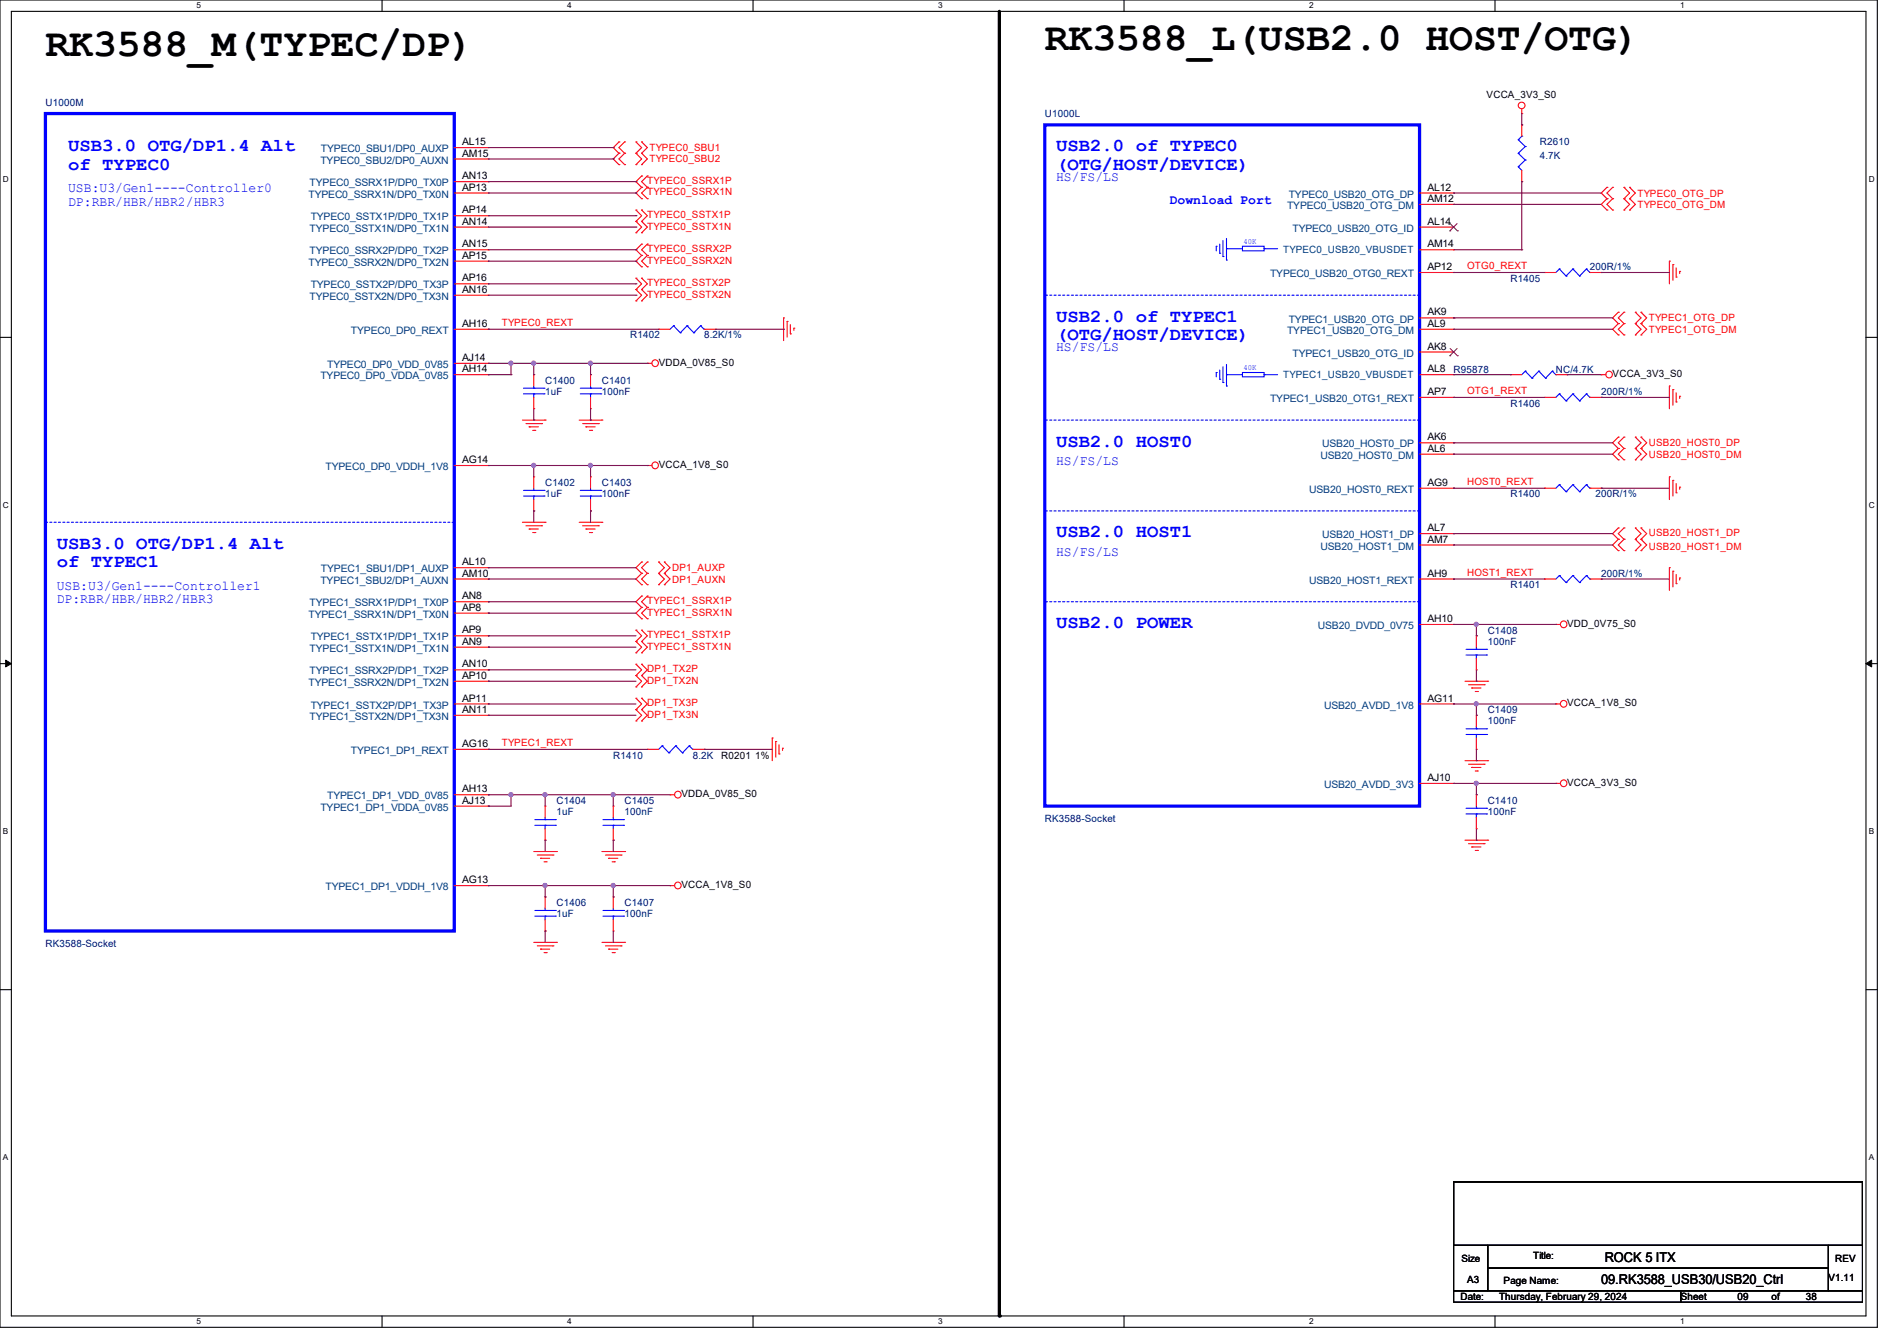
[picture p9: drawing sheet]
<svg xmlns="http://www.w3.org/2000/svg" width="297mm" height="210mm" viewBox="0 0 297 210" stroke-linecap="round" stroke-linejoin="round" font-family="sans-serif">
<g fill="none" stroke="#000" stroke-width=".17">
<path d="M0 0h293.9v207.9h-293.9zM1.8 1.8h290.3v204.3h-290.3zM59.8 0v1.8M117.9 0v1.8M176 0v1.8M234.1 0v1.8M0 52.8h1.8M292.1 52.8h1.8M0 103.9h1.8M292.1 103.9h1.8M0 155h1.8M292.1 155h1.8"/>
<path d="M227.6 185.1h64v9.9h-64zM227.6 195h5.3v7.1h-5.3zM232.9 195h53.4v3.6h-53.4zM232.9 198.6h53.4v3.5h-53.4zM286.3 195h5.3v7.1h-5.3zM59.8 206.1v1.8M117.9 206.1v1.8M176 206.1v1.8M227.6 202.1h35.5v1.8h-35.5zM234.1 206.1v1.8M263.1 202.1h28.5v1.8h-28.5z"/>
</g>
<path d="M.9 103.4l.9 .5-.9 .5zM292.1 103.9l.9-.5v1z" fill="#000"/>
<path d="M.9 103.4l.9 .5-.9 .5zM292.1 103.9l.9-.5v1z" fill="none" stroke="#000" stroke-width=".16"/>
<path d="M156.5 1.8v204.3" fill="none" stroke="#000" stroke-width=".51"/>
<circle cx="156.5" cy="206.1" r=".25" fill="#000"/>
<g fill="none" stroke="#f00" stroke-width=".17">
<path d="M238.3 17.8h.1M238.3 19.6h.1M238.3 17.1v.7M238.3 19.6v1.7M71.1 23.1h5.4M71.1 24.9h5.4M71.1 28.4h5.4M71.1 35.6h5.4M71.1 39.1h5.4M71.1 30.2h5.4M71.1 33.8h5.4M76.5 23.1h.1"/>
<path d="M76.5 24.9h.1M76.5 28.4h.1M76.5 35.6h.1M76.5 39.1h.1M76.5 30.2h.1M76.5 33.8h.1M96.9 22.2h.1M96.9 24h.1M96.9 25.8h.1M96.9 22.2l-.9 .9 .9 .9M96.9 24l-.9 .9 .9 .9M97.8 24h.1"/>
<path d="M97.8 22.2h.1M97.8 25.8h.1M97.8 22.2l-.9 .9 .9 .9M97.8 24l-.9 .9 .9 .9M99.6 24h.1M99.6 22.2h.1M99.6 25.8h.1M99.6 34.7h.1M99.6 32.9h.1M99.6 36.5h.1M99.6 22.2l.9 .9-.9 .9M99.6 24l.9 .9-.9 .9"/>
<path d="M99.6 32.9l.9 .9-.9 .9M99.6 34.7l.9 .9-.9 .9M100.5 24h.1M100.5 22.2h.1M100.5 25.8h.1M100.5 38.2h.1M100.5 34.7h.1M100.5 32.9h.1M100.5 36.5h.1M100.5 27.6h.1M100.5 29.3h.1M100.5 31.1h.1"/>
<path d="M100.5 22.2l.8 .9-.8 .9M100.5 27.6l-.9 .8 .9 .9M100.5 24l.8 .9-.8 .9M100.5 38.2l-.9 .9 .9 .9M100.5 32.9l.8 .9-.8 .9M100.5 34.7l.8 .9-.8 .9M100.5 29.3l-.9 .9 .9 .9M101.3 38.2h.1M101.3 29.3h.1M101.3 27.6h.1M101.3 31.1h.1M101.3 27.6l-.8 .8 .8 .9"/>
<path d="M101.3 38.2l-.8 .9 .8 .9M101.3 29.3l-.8 .9 .8 .9M222.3 35.6h5.3M222.3 39.1h5.3M222.3 30.2h5.3M222.3 32h5.3M227.6 30.2h.1M227.6 35.6h.1M227.6 32h.1M227.6 39.1h.1M238.3 28.4h.1M238.3 26.7v1.7"/>
<path d="M251.6 29.3h.1M251.6 31.1h.1M251.6 32.9h.1M251.6 29.3l-.9 .9 .9 .9M251.6 31.1l-.9 .9 .9 .9M252.5 31.1h.1M252.5 29.3h.1M252.5 32.9h.1M252.5 29.3l-.9 .9 .9 .9M252.5 31.1l-.9 .9 .9 .9M254.3 31.1h.1M254.3 29.3h.1"/>
<path d="M254.3 32.9h.1M254.3 29.3l.8 .9-.8 .9M254.3 31.1l.8 .9-.8 .9M255.1 31.1h.1M255.1 29.3h.1M255.1 32.9h.1M255.1 29.3l.9 .9-.9 .9M255.1 31.1l.9 .9-.9 .9M71.1 56.9h5.4M71.1 58.7h5.4M71.1 51.6h5.4M71.1 46.2h5.4"/>
<path d="M71.1 40.9h5.4M71.1 44.5h5.4M76.5 58.7h.1M76.5 51.6h.1M76.5 56.9h.1M76.5 46.2h.1M76.5 40.9h.1M76.5 44.5h.1M83.6 58.7h.1M83.6 58.7v1.8M92.5 58.7h.1M92.5 58.7v1.8"/>
<path d="M99.6 45.3h.1M99.6 43.6h.1M99.6 47.1h.1M99.6 43.6l.9 .9-.9 .8M99.6 45.3l.9 .9-.9 .9M100.5 45.3h.1M100.5 43.6h.1M100.5 47.1h.1M100.5 40h.1M100.5 41.8h.1M100.5 43.6l.8 .9-.8 .8M100.5 45.3l.8 .9-.8 .9"/>
<path d="M100.5 40l-.9 .9 .9 .9M101.3 56.9h.1M101.3 41.8h.1M101.3 40h.1M101.3 56.9h.8M101.3 40l-.8 .9 .8 .9M103.1 51.6h.1M103.1 51.6h1.8M110.2 51.6h1.8M112 51.6h.1M122.7 49.8h.1M122.7 49.8v3.5"/>
<path d="M123.2 50.3h.1M123.2 50.3v2.5M123.7 52.3h.1M123.7 50.8v1.5M124.3 51.4h.1M124.3 51.4v.3M222.3 58.7h5.3M222.3 51.6h5.3M222.3 42.7h5.3M222.3 55.1h5.3M222.3 49.8h5.3M227.6 55.1h.1"/>
<path d="M227.6 49.8h.1M227.6 58.7h.1M227.6 51.6h.1M227.6 42.7h.1M236.5 58.7h.1M236.5 58.7h1.8M241.8 42.7h.1M241.8 42.7h1.8M243.6 58.7h1.8M245.4 58.7h.1M248.9 42.7h1.8M250.7 58.7h.1"/>
<path d="M250.7 42.7h.1M250.7 58.7h.7M253.4 48.9h.1M253.4 50.7h.1M253.4 52.5h.1M253.4 48.9l-.9 .9 .9 .9M253.4 50.7l-.9 .9 .9 .9M254.3 50.7h.1M254.3 48.9h.1M254.3 52.5h.1M254.3 48.9l-.9 .9 .9 .9M254.3 50.7l-.9 .9 .9 .9"/>
<path d="M256 50.7h.1M256 48.9h.1M256 52.5h.1M256 48.9l.9 .9-.9 .9M256 50.7l.9 .9-.9 .9M256.9 50.7h.1M256.9 48.9h.1M256.9 52.5h.1M256.9 48.9l.9 .9-.9 .9M256.9 50.7l.9 .9-.9 .9M261.4 40.9h.1M261.4 40.9v3.6"/>
<path d="M261.9 41.4h.1M261.9 41.4v2.5M262.4 43.4h.1M262.4 42v1.4M263 42.5h.1M263 42.5v.3M71.1 72.9h5.4M76.5 72.9h.1M81.8 65.8h3.5M82.3 66.3h2.5M82.8 66.8h.1M82.8 66.8h1.5"/>
<path d="M83.4 67.4h.3M83.6 74.7h.1M83.6 64h.1M83.6 62.2v1.8M83.6 74.7v1.8M83.6 78.2v1.8M83.7 67.4h.1M84.8 66.3h.1M85.3 65.8h.1M90.7 65.8h3.5M91.2 66.3h2.5M91.7 66.8h.1"/>
<path d="M91.7 66.8h1.5M92.3 67.4h.3M92.5 74.7h.1M92.5 64h.1M92.5 62.2v1.8M92.5 74.7v1.8M92.5 78.2v1.8M92.6 67.4h.1M93.7 66.3h.1M94.2 65.8h.1M101.3 72.9h.1M101.3 72.9h.8"/>
<path d="M222.3 76.5h5.3M222.3 69.3h5.3M222.3 71.1h5.3M222.3 62.2h5.3M227.6 76.5h.1M227.6 69.3h.1M227.6 71.1h.1M227.6 62.2h.1M241.8 76.5h.1M241.8 62.2h.1M241.8 76.5h1.8M241.8 62.2h1.8"/>
<path d="M248.9 76.5h1.8M248.9 62.2h1.8M250.7 76.5h.1M250.7 62.2h.1M253.4 68.5h.1M253.4 70.2h.1M253.4 72h.1M253.4 68.5l-.9 .8 .9 .9M253.4 70.2l-.9 .9 .9 .9M254.3 70.2h.1M254.3 68.5h.1M254.3 72h.1"/>
<path d="M254.3 68.5l-.9 .8 .9 .9M254.3 70.2l-.9 .9 .9 .9M256 70.2h.1M256 68.5h.1M256 72h.1M256 68.5l.9 .8-.9 .9M256 70.2l.9 .9-.9 .9M256.9 70.2h.1M256.9 68.5h.1M256.9 72h.1M256.9 68.5l.9 .8-.9 .9M256.9 70.2l.9 .9-.9 .9"/>
<path d="M261.4 74.7h.1M261.4 60.5h.1M261.4 60.5v3.5M261.4 74.7v3.5M261.9 75.2h.1M261.9 61h.1M261.9 61v2.5M261.9 75.2v2.5M262.4 77.2h.1M262.4 63h.1M262.4 61.5v1.5M262.4 75.7v1.5"/>
<path d="M263 76.3h.1M263 62.1h.1M263 62.1v.3M263 76.3v.3M71.1 88.9h5.4M71.1 90.7h5.4M71.1 94.2h5.4M71.1 96h5.4M71.1 99.6h5.4M76.5 88.9h.1M76.5 90.7h.1M76.5 94.2h.1"/>
<path d="M76.5 96h.1M76.5 99.6h.1M81.8 81.8h3.5M82.3 82.3h2.5M82.8 82.8h.1M82.8 82.8h1.5M83.4 83.4h.3M83.6 80h.1M83.7 83.4h.1M84.8 82.3h.1M85.3 81.8h.1M90.7 81.8h3.5"/>
<path d="M91.2 82.3h2.5M91.7 82.8h.1M91.7 82.8h1.5M92.3 83.4h.3M92.5 80h.1M92.6 83.4h.1M93.7 82.3h.1M94.2 81.8h.1M99.6 98.7h.1M99.6 98.7l.9 .9-.9 .9M100.5 98.7h.1M100.5 93.3h.1"/>
<path d="M100.5 95.1h.1M100.5 96.9h.1M100.5 88h.1M100.5 89.8h.1M100.5 91.6h.1M100.5 98.7l.8 .9-.8 .9M100.5 93.3l-.9 .9 .9 .9M100.5 95.1l-.9 .9 .9 .9M100.5 88l-.9 .9 .9 .9M100.5 89.8l-.9 .9 .9 .9M101.3 95.1h.1M101.3 93.3h.1"/>
<path d="M101.3 96.9h.1M101.3 89.8h.1M101.3 88h.1M101.3 91.6h.1M101.3 93.3l-.8 .9 .8 .9M101.3 95.1l-.8 .9 .8 .9M101.3 88l-.8 .9 .8 .9M101.3 89.8l-.8 .9 .8 .9M103.1 89.8h.1M103.1 88h.1M103.1 91.6h.1M103.1 89.8l.9 .9-.9 .9"/>
<path d="M103.1 88l.9 .9-.9 .9M104 89.8h.1M104 88h.1M104 91.6h.1M104 88l.9 .9-.9 .9M104 89.8l.9 .9-.9 .9M222.3 97.8h5.3M222.3 90.7h5.3M222.3 83.6h5.3M222.3 85.3h5.3M227.6 90.7h.1M227.6 97.8h.1"/>
<path d="M227.6 83.6h.1M227.6 85.3h.1M231.1 99.6h.1M231.1 99.6v1.7M241.8 90.7h.1M241.8 90.7h1.8M243.6 97.8h.1M243.6 97.8h.7M248.9 90.7h1.8M250.7 90.7h.1M253.4 82.7h.1M253.4 84.5h.1"/>
<path d="M253.4 86.2h.1M253.4 82.7l-.9 .9 .9 .9M253.4 84.5l-.9 .8 .9 .9M254.3 84.5h.1M254.3 82.7h.1M254.3 86.2h.1M254.3 82.7l-.9 .9 .9 .9M254.3 84.5l-.9 .8 .9 .9M256 84.5h.1M256 82.7h.1M256 86.2h.1M256 82.7l.9 .9-.9 .9"/>
<path d="M256 84.5l.9 .8-.9 .9M256.9 84.5h.1M256.9 82.7h.1M256.9 86.2h.1M256.9 82.7l.9 .9-.9 .9M256.9 84.5l.9 .8-.9 .9M261.4 88.9h.1M261.4 88.9v3.6M261.9 89.5h.1M261.9 89.5v2.4M262.4 91.4h.1M262.4 90v1.4"/>
<path d="M263 90.5h.1M263 90.5v.3M71.1 106.7h5.4M71.1 110.2h5.4M71.1 117.3h5.4M71.1 101.3h5.4M71.1 104.9h5.4M71.1 112h5.4M76.5 117.3h.1M76.5 101.3h.1M76.5 104.9h.1M76.5 112h.1"/>
<path d="M76.5 106.7h.1M76.5 110.2h.1M99.6 100.5h.1M99.6 102.2h.1M99.6 105.8h.1M99.6 104h.1M99.6 107.6h.1M99.6 111.1h.1M99.6 109.3h.1M99.6 112.9h.1M99.6 100.5l.9 .8-.9 .9M99.6 104l.9 .9-.9 .9"/>
<path d="M99.6 105.8l.9 .9-.9 .9M99.6 109.3l.9 .9-.9 .9M99.6 111.1l.9 .9-.9 .9M100.5 100.5h.1M100.5 102.2h.1M100.5 105.8h.1M100.5 104h.1M100.5 107.6h.1M100.5 111.1h.1M100.5 109.3h.1M100.5 112.9h.1M100.5 100.5l.8 .8-.8 .9"/>
<path d="M100.5 104l.8 .9-.8 .9M100.5 105.8l.8 .9-.8 .9M100.5 109.3l.8 .9-.8 .9M100.5 111.1l.8 .9-.8 .9M101.3 117.3h.1M101.3 117.3h1.8M108.5 117.3h1.7M110.2 117.3h.1M120.9 115.6h.1M120.9 115.6v3.5M121.5 116.1h.1M121.5 116.1v2.5"/>
<path d="M122 118.1h.1M122 116.6v1.5M122.5 117.2h.1M122.5 117.2v.3M222.3 110.2h5.3M227.6 110.2h.1M229.4 119.1h3.5M229.4 106.7h3.5M229.9 119.7h2.5M229.9 107.2h2.5M230.4 107.7h.1M230.4 107.7h1.5"/>
<path d="M231 108.3h.3M231.1 104.9h.1M231.1 112h.1M231.1 117.3h.1M231.1 103.1v1.8M231.1 112v1.8M231.1 115.6v1.7M231.3 108.3h.1M232.4 119.7h.1M232.4 107.2h.1M232.9 119.1h.1M232.9 106.7h.1"/>
<path d="M243.6 110.2h.1M243.6 110.2h.7M71.1 138.7h5.4M71.1 124.5h5.4M71.1 126.2h5.4M76.5 138.7h.1M76.5 124.5h.1M76.5 126.2h.1M83.6 133.4h3.5M84.1 133.9h2.5M84.6 134.4h.1M84.6 134.4h1.5"/>
<path d="M85.2 135h.3M85.3 126.2h.1M85.3 131.6h.1M85.3 126.2v1.8M85.3 129.8v1.8M85.5 135h.1M86.6 133.9h.1M87.1 133.4h.1M94.2 133.4h3.6M94.8 133.9h2.4M95.3 134.4h.1M95.3 134.4h1.4"/>
<path d="M95.8 135h.4M96 126.2h.1M96 131.6h.1M96 126.2v1.8M96 129.8v1.8M96.2 135h.1M97.2 133.9h.1M97.8 133.4h.1M104.9 138.7h.1M104.9 124.5h.1M104.9 138.7h.7M104.9 124.5h.7"/>
<path d="M222.3 122.7h5.3M227.6 122.7h.1M229.4 131.6h3.5M229.9 132.1h2.5M230.4 120.2h.1M230.4 132.6h.1M230.4 120.2h1.5M230.4 132.6h1.5M231 120.7h.3M231 133.2h.3M231.1 124.5h.1M231.1 129.8h.1"/>
<path d="M231.1 124.5v1.7M231.1 128v1.8M231.3 120.7h.1M231.3 133.2h.1M232.4 132.1h.1M232.9 131.6h.1M243.6 122.7h.1M243.6 122.7h.7M83.6 147.6h3.5M84.1 148.1h2.5M84.6 148.6h.1M84.6 148.6h1.5"/>
<path d="M85.2 149.2h.3M85.3 140.5h.1M85.3 145.8h.1M85.3 140.5v1.7M85.3 144v1.8M85.5 149.2h.1M86.6 148.1h.1M87.1 147.6h.1M94.2 147.6h3.6M94.8 148.1h2.4M95.3 148.6h.1M95.3 148.6h1.4"/>
<path d="M95.8 149.2h.4M96 140.5h.1M96 145.8h.1M96 140.5v1.7M96 144v1.8M96.2 149.2h.1M97.2 148.1h.1M97.8 147.6h.1"/>
<circle cx="238.2" cy="16.5" r=".52"/>
<circle cx="102.6" cy="56.9" r=".52"/>
<circle cx="251.9" cy="58.7" r=".52"/>
<circle cx="102.6" cy="72.9" r=".52"/>
<circle cx="244.8" cy="97.8" r=".52"/>
<circle cx="244.8" cy="110.2" r=".52"/>
<circle cx="106.1" cy="138.7" r=".52"/>
<circle cx="106.1" cy="124.4" r=".52"/>
<circle cx="244.8" cy="122.7" r=".52"/>
</g>
<path d="M7.1 17.8h64v128h-64zM163.6 19.6h58.7v106.6h-58.7z" fill="none" stroke="#00f" stroke-width=".51"/>
<path d="M163.6 46.2h.1M222.3 46.2h-58.7M163.6 65.8h.1M222.3 65.8h-58.7M7.1 81.8h.1M71.1 81.8h-64M163.6 80h.1M163.6 94.2h.1M222.3 80h-58.7M222.3 94.2h-58.7" fill="none" stroke="#00f" stroke-width=".17" stroke-dasharray=".3 .3"/>
<g fill="none" stroke="#00f" stroke-width=".17">
<path d="M190.4 38.6h.1M190.4 38.6v.7M191 39.7h.1M191 38.2v1.5M191.5 37.7v2.5M192 38.9h.1M192 37.3v3.4M192 38.9h2.5M194.5 38.6h3.4v.7h-3.4zM197.9 38.9h.1M197.9 38.9h2.1M237.7 26.1h.1"/>
<path d="M237.7 24h.1M237.7 21.9h.1M237.7 26.1l.6 .6M237.7 24l1.1 1.1M237.7 21.9l1.1 1M238.3 21.3h.1M238.3 21.3l-.6 .6M238.8 25.1h.1M238.8 22.9h.1M238.8 25.1l-1.1 1M238.8 22.9l-1.1 1.1M105.5 51h.1"/>
<path d="M105.5 51l-.6 .6M105.5 51l1 1.1M106.5 52.1h.1M107.6 51h.1M107.6 51l-1.1 1.1M107.6 51l1 1.1M108.6 52.1h.1M109.7 51h.1M109.7 51l-1.1 1.1M109.7 51l.5 .6M110.2 51.6h.1M190.4 58.3h.1"/>
<path d="M190.4 58.3v.7M191 59.4h.1M191 58v1.4M191.5 59.9h.1M191.5 40.2h.1M191.5 57.4v2.5M192 58.7h.1M192 40.7h.1M192 57.1v3.4M192 58.7h2.5M194.5 58.3h3.4v.7h-3.4zM197.9 58.7h.1"/>
<path d="M197.9 58.7h2.1M238.8 58.1h.1M238.8 58.1l-.5 .6M238.8 58.1l1.1 1.1M239.9 59.2h.1M240.9 58.1h.1M240.9 58.1l-1 1.1M240.9 58.1l1.1 1.1M242 59.2h.1M243 58.1h.1M243 58.1l-1 1.1M243 58.1l.6 .6"/>
<path d="M243.6 58.7h.1M244.1 42.1h.1M244.1 42.1l-.5 .6M244.1 42.1l1.1 1.1M245.2 43.2h.1M246.3 42.1h.1M246.3 42.1l-1.1 1.1M246.3 42.1l1 1.1M247.3 43.2h.1M248.4 42.1h.1M248.4 42.1l-1.1 1.1M248.4 42.1l.5 .6"/>
<path d="M248.9 42.7h.1M82 77.7h3.2M82 76.8h3.2M82 61.7h3.2M82 60.8h3.2M83.6 76.8h.1M83.6 77.7h.1M83.6 60.8h.1M83.6 61.7h.1M83.6 60.5v.3M83.6 61.7v.5M83.6 76.5v.3"/>
<path d="M83.6 77.7v.5M85.2 77.7h.1M85.2 76.8h.1M85.2 61.7h.1M85.2 60.8h.1M90.8 77.7h3.3M90.8 76.8h3.3M90.8 61.7h3.3M90.8 60.8h3.3M92.5 76.8h.1M92.5 77.7h.1M92.5 60.8h.1"/>
<path d="M92.5 61.7h.1M92.5 60.5v.3M92.5 61.7v.5M92.5 76.5v.3M92.5 77.7v.5M94.1 77.7h.1M94.1 76.8h.1M94.1 61.7h.1M94.1 60.8h.1M192 60.5h.1M244.1 75.9h.1M244.1 61.7h.1"/>
<path d="M244.1 75.9l-.5 .6M244.1 75.9l1.1 1.1M244.1 61.7l-.5 .5M244.1 61.7l1.1 1.1M245.2 77h.1M245.2 62.8h.1M246.3 75.9h.1M246.3 61.7h.1M246.3 75.9l-1.1 1.1M246.3 75.9l1 1.1M246.3 61.7l-1.1 1.1M246.3 61.7l1 1.1"/>
<path d="M247.3 77h.1M247.3 62.8h.1M248.4 75.9h.1M248.4 61.7h.1M248.4 75.9l-1.1 1.1M248.4 75.9l.5 .6M248.4 61.7l-1.1 1.1M248.4 61.7l.5 .5M248.9 76.5h.1M248.9 62.2h.1M244.1 90.1h.1M244.1 90.1l-.5 .6"/>
<path d="M244.1 90.1l1.1 1.1M245.2 91.2h.1M246.3 90.1h.1M246.3 90.1l-1.1 1.1M246.3 90.1l1 1.1M247.3 91.2h.1M248.4 90.1h.1M248.4 90.1l-1.1 1.1M248.4 90.1l.5 .6M248.9 90.7h.1M103.7 116.8h.1M103.7 116.8l-.6 .5"/>
<path d="M103.7 116.8l1 1.1M104.7 117.9h.1M105.8 116.8h.1M105.8 116.8l-1.1 1.1M105.8 116.8l1 1.1M106.8 117.9h.1M107.9 116.8h.1M107.9 116.8l-1.1 1.1M107.9 116.8l.6 .5M108.5 117.3h.1M229.5 102.6h3.2M229.5 101.7h3.2"/>
<path d="M229.5 115h3.2M229.5 114.1h3.2M231.1 101.7h.1M231.1 102.6h.1M231.1 114.1h.1M231.1 115h.1M231.1 101.3v.4M231.1 102.6v.5M231.1 113.8v.3M231.1 115v.6M232.7 102.6h.1M232.7 101.7h.1"/>
<path d="M232.7 115h.1M232.7 114.1h.1M83.7 129.2h3.3M83.7 128.4h3.3M85.3 128.4h.1M85.3 129.2h.1M85.3 128v.4M85.3 129.2v.6M87 129.2h.1M87 128.4h.1M94.4 129.2h3.2M94.4 128.4h3.2"/>
<path d="M96 128.4h.1M96 129.2h.1M96 128v.4M96 129.2v.6M97.6 129.2h.1M97.6 128.4h.1M229.5 127.5h3.2M229.5 126.6h3.2M231.1 126.6h.1M231.1 127.5h.1M231.1 126.2v.4M231.1 127.5v.5"/>
<path d="M232.7 127.5h.1M232.7 126.6h.1M83.7 143.5h3.3M83.7 142.6h3.3M85.3 142.6h.1M85.3 143.5h.1M85.3 142.2v.4M85.3 143.5v.5M87 143.5h.1M87 142.6h.1M94.4 143.5h3.2M94.4 142.6h3.2"/>
<path d="M96 142.6h.1M96 143.5h.1M96 142.2v.4M96 143.5v.5M97.6 143.5h.1M97.6 142.6h.1"/>
</g>
<path d="M227 36.2h.1M227 35l1.2 1.2M228.1 35l-1.1 1.2M228.2 36.2h.1M227 55.7h.1M227 54.6l1.2 1.1M228.1 54.6l-1.1 1.1M228.2 55.7h.1" fill="none" stroke="#7f3f00" stroke-width=".16"/>
<g fill="none" stroke="#7f003f" stroke-width=".17">
<path d="M227.6 30.2h.1M227.6 32h.1M227.6 30.2h23.1M227.6 32h23.1M76.5 51.6h.1M76.5 51.6h26.6M112 51.6h10.7M122.7 51.6h.1M227.6 49.8h.1M227.6 51.6h.1M227.6 42.7h.1M227.6 49.8h24.9"/>
<path d="M227.6 51.6h24.9M227.6 42.7h14.2M250.7 42.7h.1M250.7 42.7h10.7M83.6 72.9h.1M83.6 72.9v1.8M83.6 72.9h8.9M92.5 72.9h.1M92.5 72.9v1.8M227.6 69.3h.1M227.6 71.1h.1M227.6 76.5h.1"/>
<path d="M227.6 62.2h.1M227.6 69.3h24.9M227.6 71.1h24.9M227.6 76.5h14.2M227.6 62.2h14.2M250.7 76.5h.1M250.7 62.2h.1M250.7 76.5h10.7M250.7 62.2h10.7M83.6 80h.1M83.6 80v1.8M92.5 80h.1"/>
<path d="M92.5 80v1.8M227.6 83.6h.1M227.6 85.3h.1M227.6 97.8h.1M227.6 90.7h.1M227.6 97.8h3.5v1.8M227.6 83.6h24.9M227.6 85.3h24.9M227.6 90.7h14.2M231.1 99.6h.1M250.7 90.7h.1M250.7 90.7h10.7"/>
<path d="M227.6 110.2h.1M227.6 110.2h3.5M231.1 106.7h.1M231.1 119.1h.1M231.1 104.9v1.8M231.1 117.3v1.8M227.6 122.7h.1M227.6 122.7h3.5v1.8M231.1 124.5h.1M231.1 131.6h.1M231.1 129.8v1.8"/>
</g>
<circle cx="83.5" cy="72.9" r=".32" fill="#f0f"/>
<circle cx="83.5" cy="72.9" r=".32" fill="none" stroke="#f0f" stroke-width=".17"/>
<path d="M92.5 72.9h8.8M101.3 72.9h.1" fill="none" stroke="#7f003f" stroke-width=".17"/>
<circle cx="92.4" cy="72.9" r=".32" fill="#f0f"/>
<circle cx="92.4" cy="72.9" r=".32" fill="none" stroke="#f0f" stroke-width=".17"/>
<g fill="none" stroke="#7f003f" stroke-width=".17">
<path d="M83.6 58.7h.1M83.6 56.9h.1M83.6 56.9v1.8M83.6 56.9h8.9M76.5 72.9h.1M76.5 72.9h7.1M83.6 65.8h.1M83.6 64v1.8M76.5 99.6h.1M76.5 94.2h.1M76.5 96h.1M76.5 99.6h23.1"/>
<path d="M76.5 94.2h23.1M76.5 96h23.1M76.5 101.3h.1M76.5 101.3h23.1"/>
</g>
<circle cx="83.5" cy="56.9" r=".32" fill="#f0f"/>
<circle cx="83.5" cy="56.9" r=".32" fill="none" stroke="#f0f" stroke-width=".17"/>
<path d="M92.5 56.9h8.8M101.3 56.9h.1" fill="none" stroke="#7f003f" stroke-width=".17"/>
<circle cx="92.4" cy="56.9" r=".32" fill="#f0f"/>
<circle cx="92.4" cy="56.9" r=".32" fill="none" stroke="#f0f" stroke-width=".17"/>
<path d="M76.5 56.9h.1M76.5 58.7h.1M76.5 56.9h7.1M76.5 58.7h3.5M80 58.7h.1M80 56.9h.1M80 56.9v1.8M92.5 58.7h.1M92.5 56.9v1.8" fill="none" stroke="#7f003f" stroke-width=".17"/>
<circle cx="80" cy="56.9" r=".32" fill="#f0f"/>
<circle cx="80" cy="56.9" r=".32" fill="none" stroke="#f0f" stroke-width=".17"/>
<g fill="none" stroke="#7f003f" stroke-width=".17">
<path d="M76.5 23.1h19.5M76.5 24.9h19.5M76.5 39.1h23.1M76.5 33.8h23.1M76.5 35.6h23.1M76.5 28.4h23.1M76.5 30.2h23.1M96 23.1h.1M96 24.9h.1M99.6 39.1h.1M99.6 33.8h.1M99.6 35.6h.1"/>
<path d="M99.6 28.4h.1M99.6 30.2h.1M76.5 44.5h23.1M76.5 46.2h23.1M76.5 40.9h23.1M99.6 44.5h.1M99.6 46.2h.1M99.6 40.9h.1M92.5 65.8h.1M92.5 64v1.8M76.5 117.3h.1M76.5 117.3h24.8"/>
<path d="M110.2 117.3h.1M110.2 117.3h10.7M85.3 138.7h.1M85.3 138.7h10.7"/>
</g>
<circle cx="96" cy="138.7" r=".32" fill="#f0f"/>
<circle cx="96" cy="138.7" r=".32" fill="none" stroke="#f0f" stroke-width=".17"/>
<circle cx="85.3" cy="138.7" r=".32" fill="#f0f"/>
<circle cx="85.3" cy="138.7" r=".32" fill="none" stroke="#f0f" stroke-width=".17"/>
<path d="M76.5 138.7h.1M76.5 124.5h.1M76.5 138.7h8.8M76.5 124.5h3.5M85.3 145.8h.1M85.3 145.8v1.8M96 147.6h.1M96 145.8v1.8" fill="none" stroke="#7f003f" stroke-width=".17"/>
<circle cx="80" cy="124.4" r=".32" fill="#f0f"/>
<circle cx="80" cy="124.4" r=".32" fill="none" stroke="#f0f" stroke-width=".17"/>
<path d="M76.5 126.2h.1M80 124.5h.1M80 124.5v1.7h-3.5M80 124.5h16M85.3 124.5h.1M85.3 124.5v1.7M96 124.5h.1M96 124.5v1.7" fill="none" stroke="#7f003f" stroke-width=".17"/>
<circle cx="96" cy="124.4" r=".32" fill="#f0f"/>
<circle cx="96" cy="124.4" r=".32" fill="none" stroke="#f0f" stroke-width=".17"/>
<circle cx="85.3" cy="124.4" r=".32" fill="#f0f"/>
<circle cx="85.3" cy="124.4" r=".32" fill="none" stroke="#f0f" stroke-width=".17"/>
<path d="M231.1 110.2h.1M231.1 110.2h12.5M85.3 131.6h.1M85.3 131.6v1.8M96 131.6h.1M96 124.5h.1M96 131.6v1.8M96 138.7h8.9M96 124.5h8.9M104.9 138.7h.1" fill="none" stroke="#7f003f" stroke-width=".17"/>
<circle cx="231.1" cy="110.2" r=".32" fill="#f0f"/>
<circle cx="231.1" cy="110.2" r=".32" fill="none" stroke="#f0f" stroke-width=".17"/>
<path d="M231.1 97.8h12.5M243.6 97.8h.1" fill="none" stroke="#7f003f" stroke-width=".17"/>
<circle cx="231.1" cy="97.8" r=".32" fill="#f0f"/>
<circle cx="231.1" cy="97.8" r=".32" fill="none" stroke="#f0f" stroke-width=".17"/>
<path d="M231.1 122.7h12.5M243.6 122.7h.1" fill="none" stroke="#7f003f" stroke-width=".17"/>
<circle cx="231.1" cy="122.7" r=".32" fill="#f0f"/>
<circle cx="231.1" cy="122.7" r=".32" fill="none" stroke="#f0f" stroke-width=".17"/>
<g fill="none" stroke="#7f003f" stroke-width=".17">
<path d="M238.3 19.6h.1M238.3 17.8v1.8M227.6 39.1h10.7M238.3 39.1h.1M238.3 28.4h.1M238.3 28.4v10.7M227.6 58.7h8.9M236.5 58.7h.1M245.4 58.7h.1M245.4 58.7h5.3M76.5 88.9h.1M76.5 90.7h.1"/>
<path d="M76.5 88.9h23.1M76.5 90.7h23.1M76.5 104.9h.1M76.5 106.7h.1M76.5 110.2h.1M76.5 112h.1M76.5 104.9h23.1M76.5 106.7h23.1M76.5 110.2h23.1M76.5 112h23.1M231.1 112h.1M231.1 110.2v1.8"/>
<path d="M85.3 138.7v1.8M96 138.7v1.8M85.3 140.5h.1M96 140.5h.1"/>
</g>
<circle cx="83.5" cy="72.9" r=".32" fill="#f0f"/>
<circle cx="83.5" cy="72.9" r=".32" fill="none" stroke="#f0f" stroke-width=".17"/>
<circle cx="92.4" cy="72.9" r=".32" fill="#f0f"/>
<circle cx="92.4" cy="72.9" r=".32" fill="none" stroke="#f0f" stroke-width=".17"/>
<circle cx="83.5" cy="56.9" r=".32" fill="#f0f"/>
<circle cx="83.5" cy="56.9" r=".32" fill="none" stroke="#f0f" stroke-width=".17"/>
<circle cx="92.4" cy="56.9" r=".32" fill="#f0f"/>
<circle cx="92.4" cy="56.9" r=".32" fill="none" stroke="#f0f" stroke-width=".17"/>
<circle cx="80" cy="56.9" r=".32" fill="#f0f"/>
<circle cx="80" cy="56.9" r=".32" fill="none" stroke="#f0f" stroke-width=".17"/>
<circle cx="96" cy="138.7" r=".32" fill="#f0f"/>
<circle cx="96" cy="138.7" r=".32" fill="none" stroke="#f0f" stroke-width=".17"/>
<circle cx="85.3" cy="138.7" r=".32" fill="#f0f"/>
<circle cx="85.3" cy="138.7" r=".32" fill="none" stroke="#f0f" stroke-width=".17"/>
<circle cx="80" cy="124.4" r=".32" fill="#f0f"/>
<circle cx="80" cy="124.4" r=".32" fill="none" stroke="#f0f" stroke-width=".17"/>
<circle cx="96" cy="124.4" r=".32" fill="#f0f"/>
<circle cx="96" cy="124.4" r=".32" fill="none" stroke="#f0f" stroke-width=".17"/>
<circle cx="85.3" cy="124.4" r=".32" fill="#f0f"/>
<circle cx="85.3" cy="124.4" r=".32" fill="none" stroke="#f0f" stroke-width=".17"/>
<circle cx="231.1" cy="110.2" r=".32" fill="#f0f"/>
<circle cx="231.1" cy="110.2" r=".32" fill="none" stroke="#f0f" stroke-width=".17"/>
<circle cx="231.1" cy="97.8" r=".32" fill="#f0f"/>
<circle cx="231.1" cy="97.8" r=".32" fill="none" stroke="#f0f" stroke-width=".17"/>
<circle cx="231.1" cy="122.7" r=".32" fill="#f0f"/>
<circle cx="231.1" cy="122.7" r=".32" fill="none" stroke="#f0f" stroke-width=".17"/>
<g font-size="6.2">
<text x="7.1" y="8.8">RK3588_M(TYPEC/DP)</text>
<text x="163.6" y="7.9">RK3588_L(USB2.0 HOST/OTG)</text>
</g>
<g font-size="2.8" fill="#00f">
<text x="10.7" y="23.7">USB3.0 OTG/DP1.4 Alt</text>
<text x="165.4" y="23.7">USB2.0 of TYPEC0</text>
<text x="10.7" y="26.5">of TYPEC0</text>
<text x="165.4" y="26.5">(OTG/HOST/DEVICE)</text>
<text x="165.4" y="50.4">USB2.0 of TYPEC1</text>
<text x="165.4" y="53.2">(OTG/HOST/DEVICE)</text>
<text x="165.4" y="69.9">USB2.0 HOST0</text>
<text x="8.9" y="85.9">USB3.0 OTG/DP1.4 Alt</text>
<text x="8.9" y="88.8">of TYPEC1</text>
<text x="165.4" y="84.2">USB2.0 HOST1</text>
<text x="165.4" y="98.4">USB2.0 POWER</text>
</g>
<g font-size="2.1" fill="#00f">
<text x="165.4" y="28.3">HS/FS/LS</text>
<text x="10.7" y="30.1">USB:U3/Gen1----Controller0</text>
<text x="10.7" y="32.2">DP:RBR/HBR/HBR2/HBR3</text>
<text x="183.1" y="32">Download Port</text>
<text x="165.4" y="55">HS/FS/LS</text>
<text x="165.4" y="72.8">HS/FS/LS</text>
<text x="165.4" y="87">HS/FS/LS</text>
<text x="8.9" y="92.3">USB:U3/Gen1----Controller1</text>
<text x="8.9" y="94.4">DP:RBR/HBR/HBR2/HBR3</text>
</g>
<g font-size="2.1">
<text x="251.2" y="197.7">ROCK 5 ITX</text>
<text x="250.7" y="201.1">09.RK3588_USB30/USB20_Ctrl</text>
</g>
<g font-size="1.6" fill="#00007f">
<text x="7.1" y="16.6">U1000M</text>
<text x="163.6" y="18.3">U1000L</text>
<text x="241.1" y="22.8">R2610</text>
<text x="241.1" y="24.9">4.7K</text>
<text x="236.5" y="44.1">R1405</text>
<text x="248.9" y="42.3">200R/1%</text>
<text x="98.7" y="53">R1402</text>
<text x="110.2" y="53">8.2K/1%</text>
<text x="227.6" y="58.3">R95878</text>
<text x="243.6" y="58.3">NC/4.7K</text>
<text x="85.3" y="60.1">C1400</text>
<text x="85.3" y="61.9">1uF</text>
<text x="94.2" y="60.1">C1401</text>
<text x="94.2" y="61.9">100nF</text>
<text x="236.5" y="63.7">R1406</text>
<text x="250.7" y="61.9">200R/1%</text>
<text x="85.3" y="76.1">C1402</text>
<text x="85.3" y="77.9">1uF</text>
<text x="94.2" y="76.1">C1403</text>
<text x="94.2" y="77.9">100nF</text>
<text x="236.5" y="77.9">R1400</text>
<text x="249.8" y="77.9">200R/1%</text>
<text x="236.5" y="92.1">R1401</text>
<text x="250.7" y="90.3">200R/1%</text>
<text x="232.9" y="99.2">C1408</text>
<text x="232.9" y="101">100nF</text>
<text x="232.9" y="111.7">C1409</text>
<text x="232.9" y="113.5">100nF</text>
<text x="96" y="118.8">R1410</text>
<text x="108.5" y="118.8">8.2K</text>
<text x="87.1" y="125.9">C1404</text>
<text x="97.8" y="125.9">C1405</text>
<text x="232.9" y="125.9">C1410</text>
<text x="87.1" y="127.7">1uF</text>
<text x="97.8" y="127.7">100nF</text>
<text x="163.6" y="128.7">RK3588-Socket</text>
<text x="232.9" y="127.7">100nF</text>
<text x="87.1" y="141.9">C1406</text>
<text x="87.1" y="143.7">1uF</text>
<text x="97.8" y="141.9">C1407</text>
<text x="97.8" y="143.7">100nF</text>
<text x="7.1" y="148.3">RK3588-Socket</text>
</g>
<g font-size="1.6">
<text x="232.7" y="15.3">VCCA_3V3_S0</text>
<text x="72.3" y="22.7">AL15</text>
<text x="72.3" y="24.5">AM15</text>
<text x="72.3" y="28.1">AN13</text>
<text x="72.3" y="29.8">AP13</text>
<text x="223.5" y="29.8">AL12</text>
<text x="72.3" y="35.2">AN14</text>
<text x="72.3" y="33.4">AP14</text>
<text x="223.5" y="35.2">AL14</text>
<text x="223.5" y="31.6">AM12</text>
<text x="72.3" y="38.7">AN15</text>
<text x="72.3" y="40.5">AP15</text>
<text x="223.5" y="38.7">AM14</text>
<text x="72.3" y="45.8">AN16</text>
<text x="72.3" y="44.1">AP16</text>
<text x="223.5" y="42.3">AP12</text>
<text x="72.3" y="51.2">AH16</text>
<text x="223.5" y="49.4">AK9</text>
<text x="223.5" y="51.2">AL9</text>
<text x="72.3" y="58.3">AH14</text>
<text x="72.3" y="56.5">AJ14</text>
<text x="103.1" y="57.3">VDDA_0V85_S0</text>
<text x="223.5" y="54.7">AK8</text>
<text x="223.5" y="58.3">AL8</text>
<text x="252.5" y="59.1">VCCA_3V3_S0</text>
<text x="223.5" y="61.9">AP7</text>
<text x="223.5" y="69">AK6</text>
<text x="223.5" y="70.7">AL6</text>
<text x="72.3" y="72.5">AG14</text>
<text x="103.1" y="73.3">VCCA_1V8_S0</text>
<text x="223.5" y="76.1">AG9</text>
<text x="223.5" y="83.2">AL7</text>
<text x="72.3" y="88.5">AL10</text>
<text x="223.5" y="85">AM7</text>
<text x="72.3" y="90.3">AM10</text>
<text x="72.3" y="93.9">AN8</text>
<text x="72.3" y="95.6">AP8</text>
<text x="223.5" y="90.3">AH9</text>
<text x="72.3" y="101">AN9</text>
<text x="72.3" y="99.2">AP9</text>
<text x="223.5" y="97.4">AH10</text>
<text x="245.4" y="98.2">VDD_0V75_S0</text>
<text x="72.3" y="104.5">AN10</text>
<text x="72.3" y="106.3">AP10</text>
<text x="72.3" y="111.6">AN11</text>
<text x="72.3" y="109.9">AP11</text>
<text x="223.5" y="109.9">AG11</text>
<text x="245.4" y="110.6">VCCA_1V8_S0</text>
<text x="72.3" y="117">AG16</text>
<text x="112.9" y="118.8">R0201 1%</text>
<text x="72.3" y="124.1">AH13</text>
<text x="72.3" y="125.9">AJ13</text>
<text x="106.7" y="124.8">VDDA_0V85_S0</text>
<text x="223.5" y="122.3">AJ10</text>
<text x="245.4" y="123.1">VCCA_3V3_S0</text>
<text x="72.3" y="138.3">AG13</text>
<text x="106.7" y="139.1">VCCA_1V8_S0</text>
<text x="228.8" y="197.6">Size</text>
<text x="240" y="197.2">Title:</text>
<text x="287.3" y="197.6">REV</text>
<text x="228.6" y="203.6">Date:</text>
<text x="229.7" y="200.9">A3</text>
<text x="234.7" y="203.6">Thursday, February 29, 2024</text>
<text x="235.4" y="201.1">Page Name:</text>
<text x="263.1" y="203.6">Sheet</text>
<text x="272" y="203.6">09</text>
<text x="277.4" y="203.6">of</text>
<text x="282.7" y="203.6">38</text>
<text x="286.3" y="200.6">V1.11</text>
</g>
<g font-size="1.6" fill="#003f7f">
<text x="50.2" y="23.8">TYPEC0_SBU1/DP0_AUXP</text>
<text x="48.5" y="29.2">TYPEC0_SSRX1P/DP0_TX0P</text>
<text x="50.2" y="25.6">TYPEC0_SBU2/DP0_AUXN</text>
<text x="48.3" y="30.9">TYPEC0_SSRX1N/DP0_TX0N</text>
<text x="48.6" y="34.5">TYPEC0_SSTX1P/DP0_TX1P</text>
<text x="201.5" y="32.7">TYPEC0_USB20_OTG_DM</text>
<text x="201.8" y="30.9">TYPEC0_USB20_OTG_DP</text>
<text x="48.3" y="41.6">TYPEC0_SSRX2N/DP0_TX2N</text>
<text x="48.5" y="36.3">TYPEC0_SSTX1N/DP0_TX1N</text>
<text x="48.5" y="39.8">TYPEC0_SSRX2P/DP0_TX2P</text>
<text x="200.9" y="39.7">TYPEC0_USB20_VBUSDET</text>
<text x="202.4" y="36.3">TYPEC0_USB20_OTG_ID</text>
<text x="48.5" y="46.9">TYPEC0_SSTX2N/DP0_TX3N</text>
<text x="48.6" y="45.2">TYPEC0_SSTX2P/DP0_TX3P</text>
<text x="198.8" y="43.4">TYPEC0_USB20_OTG0_REXT</text>
<text x="54.9" y="52.3">TYPEC0_DP0_REXT</text>
<text x="201.5" y="52.3">TYPEC1_USB20_OTG_DM</text>
<text x="201.8" y="50.5">TYPEC1_USB20_OTG_DP</text>
<text x="50.2" y="59.4">TYPEC0_DP0_VDDA_0V85</text>
<text x="51.2" y="57.6">TYPEC0_DP0_VDD_0V85</text>
<text x="200.9" y="59.2">TYPEC1_USB20_VBUSDET</text>
<text x="202.4" y="55.8">TYPEC1_USB20_OTG_ID</text>
<text x="198.8" y="63">TYPEC1_USB20_OTG1_REXT</text>
<text x="206.8" y="71.8">USB20_HOST0_DM</text>
<text x="207" y="70.1">USB20_HOST0_DP</text>
<text x="51" y="73.6">TYPEC0_DP0_VDDH_1V8</text>
<text x="205" y="77.2">USB20_HOST0_REXT</text>
<text x="50.2" y="89.6">TYPEC1_SBU1/DP1_AUXP</text>
<text x="206.8" y="86.1">USB20_HOST1_DM</text>
<text x="207" y="84.3">USB20_HOST1_DP</text>
<text x="48.5" y="95">TYPEC1_SSRX1P/DP1_TX0P</text>
<text x="50.2" y="91.4">TYPEC1_SBU2/DP1_AUXN</text>
<text x="205" y="91.4">USB20_HOST1_REXT</text>
<text x="48.3" y="96.7">TYPEC1_SSRX1N/DP1_TX0N</text>
<text x="48.6" y="100.3">TYPEC1_SSTX1P/DP1_TX1P</text>
<text x="206.3" y="98.5">USB20_DVDD_0V75</text>
<text x="48.3" y="107.4">TYPEC1_SSRX2N/DP1_TX2N</text>
<text x="48.5" y="102.1">TYPEC1_SSTX1N/DP1_TX1N</text>
<text x="48.5" y="105.6">TYPEC1_SSRX2P/DP1_TX2P</text>
<text x="48.5" y="112.7">TYPEC1_SSTX2N/DP1_TX3N</text>
<text x="48.6" y="111">TYPEC1_SSTX2P/DP1_TX3P</text>
<text x="207.3" y="111">USB20_AVDD_1V8</text>
<text x="54.9" y="118.1">TYPEC1_DP1_REXT</text>
<text x="51.2" y="125.2">TYPEC1_DP1_VDD_0V85</text>
<text x="207.3" y="123.4">USB20_AVDD_3V3</text>
<text x="50.2" y="127">TYPEC1_DP1_VDDA_0V85</text>
<text x="51" y="139.4">TYPEC1_DP1_VDDH_1V8</text>
</g>
<g font-size="1.6" fill="#f00">
<text x="101.7" y="23.7">TYPEC0_SBU1</text>
<text x="101.3" y="28.8">TYPEC0_SSRX1P</text>
<text x="101.7" y="25.4">TYPEC0_SBU2</text>
<text x="101.3" y="34.2">TYPEC0_SSTX1P</text>
<text x="101.3" y="35.9">TYPEC0_SSTX1N</text>
<text x="101.3" y="30.6">TYPEC0_SSRX1N</text>
<text x="256.4" y="30.8">TYPEC0_OTG_DP</text>
<text x="256.4" y="32.6">TYPEC0_OTG_DM</text>
<text x="101.3" y="41.3">TYPEC0_SSRX2N</text>
<text x="101.3" y="39.5">TYPEC0_SSRX2P</text>
<text x="101.3" y="44.8">TYPEC0_SSTX2P</text>
<text x="101.3" y="46.6">TYPEC0_SSTX2N</text>
<text x="229.7" y="42.1">OTG0_REXT</text>
<text x="78.6" y="51">TYPEC0_REXT</text>
<text x="258.1" y="50.3">TYPEC1_OTG_DP</text>
<text x="258.1" y="52.1">TYPEC1_OTG_DM</text>
<text x="229.7" y="61.7">OTG1_REXT</text>
<text x="258.1" y="69.9">USB20_HOST0_DP</text>
<text x="258.1" y="71.7">USB20_HOST0_DM</text>
<text x="229.7" y="75.9">HOST0_REXT</text>
<text x="258.1" y="83.9">USB20_HOST1_DP</text>
<text x="105.2" y="89.5">DP1_AUXP</text>
<text x="258.1" y="86.1">USB20_HOST1_DM</text>
<text x="101.3" y="94.6">TYPEC1_SSRX1P</text>
<text x="105.2" y="91.2">DP1_AUXN</text>
<text x="229.7" y="90.1">HOST1_REXT</text>
<text x="101.3" y="100">TYPEC1_SSTX1P</text>
<text x="101.3" y="101.7">TYPEC1_SSTX1N</text>
<text x="101.3" y="96.4">TYPEC1_SSRX1N</text>
<text x="101.3" y="105.3">DP1_TX2P</text>
<text x="101.3" y="107.1">DP1_TX2N</text>
<text x="101.3" y="110.6">DP1_TX3P</text>
<text x="101.3" y="112.4">DP1_TX3N</text>
<text x="78.6" y="116.8">TYPEC1_REXT</text>
</g>
<g font-size="1.3">
<text x="30.8" y="1.3">5</text>
<text x="88.8" y="1.3">4</text>
<text x="146.9" y="1.3">3</text>
<text x="205" y="1.3">2</text>
<text x="263.1" y="1.3">1</text>
<text x=".5" y="28.4">D</text>
<text x="292.6" y="28.4">D</text>
<text x=".5" y="79.5">C</text>
<text x="292.6" y="79.5">C</text>
<text x=".5" y="130.6">B</text>
<text x="292.6" y="130.6">B</text>
<text x=".5" y="181.7">A</text>
<text x="292.6" y="181.7">A</text>
<text x="30.8" y="207.4">5</text>
<text x="88.8" y="207.4">4</text>
<text x="146.9" y="207.4">3</text>
<text x="205" y="207.4">2</text>
<text x="263.1" y="207.4">1</text>
</g>
<g font-size="1.2" fill="#00f">
<text x="194.7" y="38.2">40K</text>
<text x="194.7" y="57.9">40K</text>
</g>
</svg>
